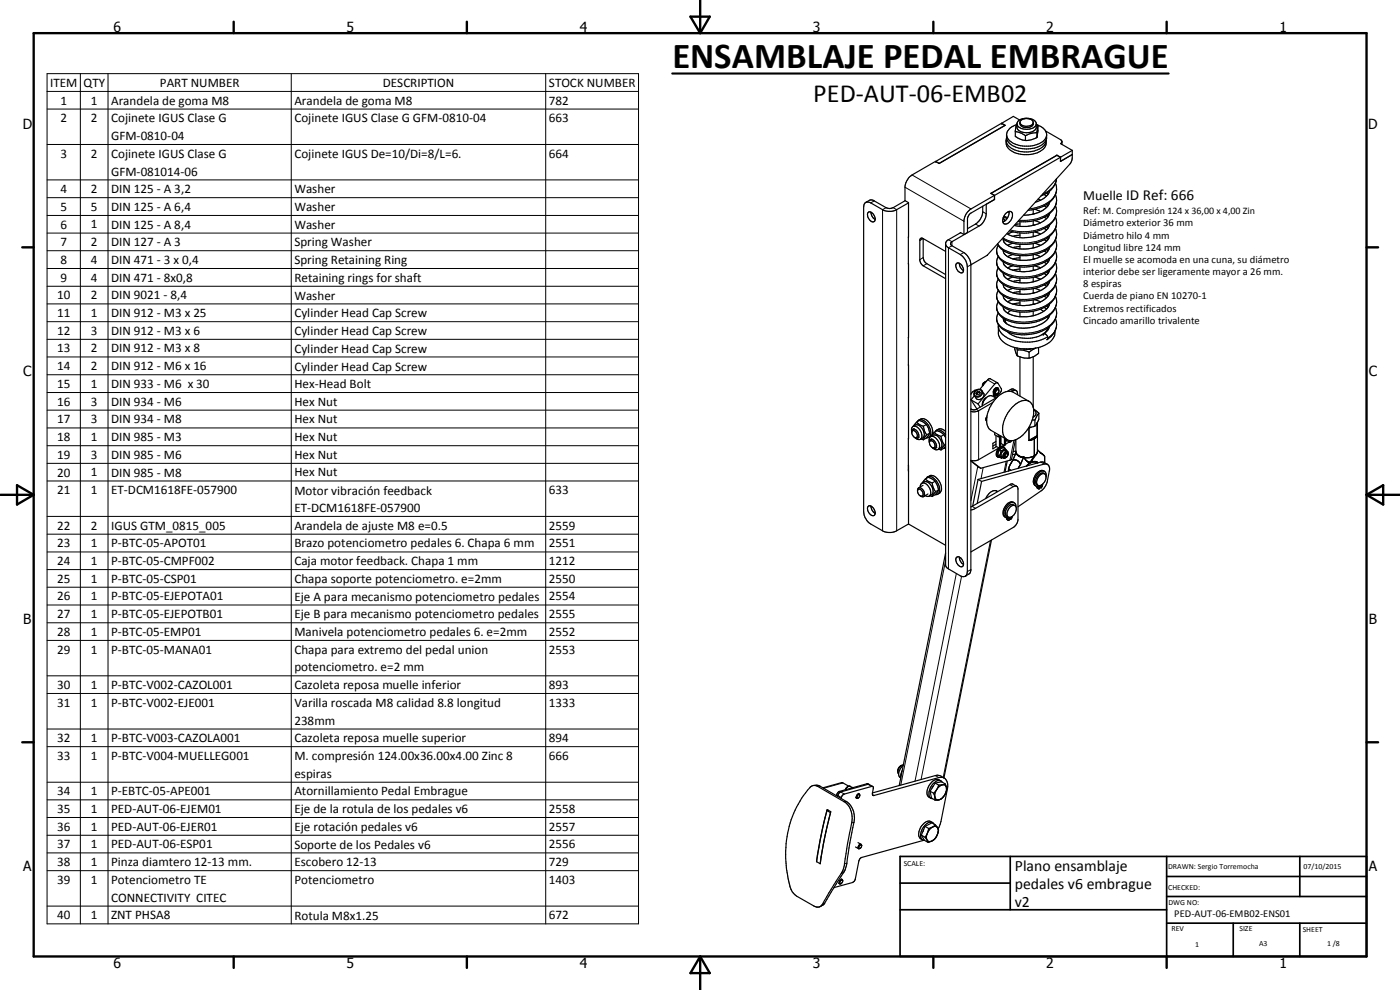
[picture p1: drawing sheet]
<svg xmlns="http://www.w3.org/2000/svg" width="420mm" height="297mm" viewBox="0 0 420 297" stroke-linecap="round" stroke-linejoin="round" font-family="sans-serif">
<g fill="none" stroke="#000" stroke-width=".35">
<path d="M300.6 37l1 .6-19.8 11.4-1-.6M300.6 37l-26.9 15.5a4.7 4.7 0 0 0-2.1 3.3v4.4l1.1 .6-.1 10.3M300.6 37l1.1 .6-19.9 11.5-1.1-.7M304.7 39.5l1.9 .5 1.2 .7M305 37.5a3.3 3.3 0 0 0-2.8 3.5 6.2 6.2 0 0 0 6.5 2.9 5.7 5.7 0 0 0 5.3-2.9l.1-.4M305.2 37.1a2.02 2.02 0 0 0 2.1 1.6 3.3 3.3 0 0 0 3.7-1.3M305.2 37.2l-.2 .2-.3 1.8v1.7l1.5 .9 1.6 .4M305.6 36.2a3.8 3.8 0 0 1 5.4 .7 1.96 1.96 0 0 1-1.3 2.7 3.4 3.4 0 0 1-4.5-1.2v-1.5zM306 36l-1.9-1.1-3.5 2.1M306.1 36.8a2.38 2.38 0 0 0 4 .1M306.2 36.4a2.57 2.57 0 0 1 3.8 .1 1.37 1.37 0 0 1-1.4 1.8h-1a1.41 1.41 0 0 1-1.4-1.9zM311 37.1v.3"/>
<path d="M311 37.3l.2 .2M311.2 39.8l-2.1 .3-1.3 .6M311.2 37.4l1.8 1 .8 .9M311.2 37.5l.3 .1M311.5 37.6l-.3 2v1.7l-1.8 .7-1.6 .2M311.5 37.6l-.3 3.5M313.8 39.3l4.5 2.6 .4 .6M313.8 39.3a2.99 2.99 0 0 1 .2 2.6 5.1 5.1 0 0 1-4.7 2.7 6.6 6.6 0 0 1-7.1-2.7l-.1-1.5M297.4 58l1 .6M297.4 58h.1M297.4 58l1.1 .6M298.4 59.8l.1 .1"/>
<path d="M298.4 58.6v1.3M298.4 59.9l-7.4 4.4-.6 1.2v4.3l-1.1 .6M298.5 59.9l-2.5 1.4v2.8a4.6 4.6 0 0 1-2.2 3.7l-8.1 4.7a.66 .66 0 0 0-.4 .6 .66 .66 0 0 0 .4 .6l3.6 2.1a4.8 4.8 0 0 1 2.1 3.3v92.1l-.3 .8-1.4 .9M302.1 41.4a3.4 3.4 0 0 0 2.5 4.4 8.6 8.6 0 0 0 8.9-1.5l.4-1 .1-1.2M307.8 40.7v1.5M311.6 59.7l.7 .4M313.3 58.4l-.9 .4M313.3 58.4l.8 .4M314 42a4.4 4.4 0 0 1-4.2 3.4 8.2 8.2 0 0 1-7.2-1.7l-.6-1.3M314.1 58l.4 .4M315 57.3a5.8 5.8 0 0 1-4.3 3.4M316.8 55a5.3 5.3 0 0 1-3.2 6.6l-2.7 1.1-2.4 .4"/>
<path d="M316.8 58.4a5.3 5.3 0 0 1-2.5 6.2 13.8 13.8 0 0 1-8.8 1.9M317.1 53.6a6.2 6.2 0 0 1-3.8 4.8M317.2 46.6l-19.8 11.4M317.2 46.6l1.1 .6v1.2M317.2 46.6h.1M318.3 48.4h.1M318.7 42.5l-.4 .6 3.5 2M318.7 42.5v.8M321.8 45.1l-.1 2.8-.7 1.4-24.7 27.3-4.9 2.9M321.8 46.4l-3.5 2M321.8 45.1l-30.4 17.6a4.8 4.8 0 0 0-2.1 3.3v4.4M260 60.6l1.1 .1 3.8 2.2a4.7 4.7 0 0 0 3.9 .2l3.9-2.2"/>
<path d="M261.4 63.7v.4a2.35 2.35 0 0 0 1.3 1.7M261.4 63.7a.7 .7 0 0 0-.8 0 .7 .7 0 0 0-.3 .7 1.93 1.93 0 0 0 2 2.1l.4-.7M261.4 63.7a2.57 2.57 0 0 1 1.3 2.1M271.7 60.2l-3.7 2.1-1 .3-1.1-.3-3.8-2.2-.8-.1-1.7 .9-.4 1.2v91.4a4.9 4.9 0 0 0 2.1 3.7l3.6 2.1a4.7 4.7 0 0 0 3.9 .1l3.9-2.2M272.6 71.1l.1 8.1M272.6 79.1v22.2M272.7 71.1h-.1M277.1 71.6l-.8-.1-.3 .5v6.1l.3 .9 .8 .8 6.7 3.8M277.1 71.6v5.7l.3 1.1 .5 .6 5.9 3.4M277.1 71.6l6.7 3.8M283.8 73.4l.6 .8 4 2.4a4.4 4.4 0 0 1 1.9 3.5v91.4l-.2 .9-.4 .5M287 79.1a1.36 1.36 0 0 1 2 1.2 .88 .88 0 0 1 .2 1.1 .88 .88 0 0 1-1 .4 2.23 2.23 0 0 1-1.2-2.7z"/>
<path d="M287.9 79l.3 1.3 1 .9M288.2 69.8l1.1 .6M288.3 69.8l-3.9 2.3-.6 .8v96.8l.6 .8 3.8 2.3 .8 .2 .7-.1M294.9 61.9a5.2 5.2 0 0 1-2.1 5.3l-2.4 1.4M299.4 73.2a7.1 7.1 0 0 0 6.2 3.4 12.6 12.6 0 0 0 8.5-1.8l.9-.6M299.6 73.6a4.1 4.1 0 0 0 2.8 5.6 14 14 0 0 0 11.7-.9M299.6 77a3.8 3.8 0 0 0 2.4 5.4 12.6 12.6 0 0 0 8.5 .7M300.9 71.6l.2 .2M301.1 75.2l.1 .6 .7 .9 2 1M301.1 71.8l1.7 .8 2 .6 3.4 .1 1.9-.2M301.1 71.8l.2 .8 .6 .7 2 1M301.1 78.5a3.2 3.2 0 0 0 2.6 2.4l.2 .2"/>
<path d="M301.1 65.3l.6 .9M301.2 65.1l1 .5M301.4 65.2l-.3 .1M301.4 71.9l-.3 .2M301.4 75.3l-.3 .2M301.4 78.7l-.3 .2M301.7 66.2l-.7 .4M301.8 64.1a1.12 1.12 0 0 1 1-.7 1.12 1.12 0 0 1 1.1 .7 2.82 2.82 0 0 1-2.3 3.1 1.37 1.37 0 0 1-.3-2.3zM302.5 63.5l.3 .2M302.8 63.5v.2M302.8 63.7v.3a3.5 3.5 0 0 1-1.1 2.2M303.9 79.8l-1.5 .6"/>
<path d="M303.9 76.4l-1.5 .6M303.9 72.9l-1.5 .7M303.9 77.7l2.2 .4M303.9 69.6l-1.5 .6M303.9 74.3l2.2 .4M306.1 66.5v1.4M306.1 69.9v1.4M306.1 73.3v1.4M306.1 76.7v1.4M306.1 67.2l-1.4 .2M306.1 70.5l-2.2 .4M306.1 74l-2.2 .3"/>
<path d="M306.1 77.3l-2.2 .4M310.1 62.9v1.3M310.1 66.3v1.3M310.1 69.6v1.4M310.1 73.1v1.3M310.1 76.5v1.3M310.1 79.8v1.4M310.1 64.1h.4M310.1 67.4l.4 .1M310.1 70.8l.4 .1M310.1 74.2l.4 .1M310.1 77.6l.4 .1"/>
<path d="M310.5 79.8l1.8 .6M310.5 76.3l1.8 .7M310.5 69.6l1.8 .6M310.5 66.2l1.8 .6M310.5 72.9l1.8 .7M310.5 62.8l1.8 .7M313.3 61.8l.8 .4M313.3 65.2l.8 .4M313.3 68.5l.8 .5M313.3 71.9l.8 .4M313.3 75.3l.8 .4M313.3 78.7l.8 .4"/>
<path d="M314.1 78.3l.4 .4M314.1 74.9l.4 .4M314.1 71.5l.4 .4M314.1 68.1l.4 .4M314.1 64.7l.4 .5M314.1 61.3l.4 .5M314.5 75.3l-1.1 1.1-2.2 1.1-2.3 .5-2.8 .1M315 70.8a5 5 0 0 1-2.9 2.9l-2.5 .8-3.5 .2M315 77.6a5.8 5.8 0 0 1-4.1 3.3l-2.4 .5h-2.4M315 74.2l-.5 1.1M315 67.4a4.6 4.6 0 0 1-2 2.5 12.1 12.1 0 0 1-10.2 .6l-.6-.4M315 64.1a6.2 6.2 0 0 1-4.7 3.5l-2.1 .3-3.8-.3"/>
<path d="M315 60.7a7.3 7.3 0 0 1-6.4 3.8l-1.4 .1M316.8 71.9a4.9 4.9 0 0 1-1.7 5.6l-1 .8M316.8 78.7a5.3 5.3 0 0 1-2.7 6.4M316.8 65.2l.3 1.6-.3 1.7M316.8 61.8a5.7 5.7 0 0 1-3.7 6.8 13.5 13.5 0 0 1-10.2 .7M316.8 68.5a8.7 8.7 0 0 1-6.7 4.6M316.8 68.5a4.9 4.9 0 0 1-1.8 5.7M316.8 75.3a5.3 5.3 0 0 1-2.7 6.4l-1.7 .8-1.9 .6M299.6 80.4a3.9 3.9 0 0 0 2.4 5.5l1.6 .5a13.9 13.9 0 0 0 10.5-1.3M299.6 87.2a3.9 3.9 0 0 0 2.4 5.4l3 .9 3 .1 3-.4 3.1-1.3M299.6 90.6a3.9 3.9 0 0 0 2.4 5.4l3 .9 3.5 .1a11.8 11.8 0 0 0 7-2.9l1.3-1.9M299.6 83.8a3.9 3.9 0 0 0 2.4 5.4 13.5 13.5 0 0 0 12.1-.8"/>
<path d="M299.6 97.4a5.1 5.1 0 0 0 .7 4.4 11.5 11.5 0 0 0 11.2 2.5 6.1 6.1 0 0 0 5.1-4.1v-.8M299.6 98.2a6.5 6.5 0 0 0 5.3 4.1 13.3 13.3 0 0 0 9.2-1.1M301.1 82l.3 .9 1.1 .9M301.1 85.3l.3 1 1.1 .9M301.1 88.7l.3 1 1.1 .9M301.1 92.1v.4a5.6 5.6 0 0 0 5 2.5M301.4 82.1l-.3 .2M301.4 85.5l-.3 .1M301.4 88.9l-.3 .1M301.4 92.2l-.3 .2M301.6 96.7v-.9l.4 1.3M302.5 90.6l1.4 .6"/>
<path d="M302.5 87.2l1.4 .6M302.5 83.8l1.4 .7M303.4 93.1l-1 .8M303.9 89.9l-1.5 .7M303.9 86.5l-1.5 .7M303.9 91.2l2.2 .4M303.9 83.1l-1.5 .7M303.9 87.8l2.2 .5M303.9 84.5l2.2 .3M303.9 81.1l2.2 .3M306.1 80.1v1.3M306.1 83.5v1.3"/>
<path d="M306.1 86.9v1.4M306.1 90.3v1.3M306.1 93.6v1.4M306.1 80.7l-2.2 .4M306.1 84.1l-2.2 .4M306.1 87.5l-2.2 .3M306.1 90.9l-2.2 .3M308.6 97h-.3M310.1 83.2v1.4M310.1 86.6v1.3M310.1 90v1.4M310.1 93.4v1.3"/>
<path d="M310.1 81l.4 .1M310.1 91.1l.4 .1M310.1 84.4l.4 .1M310.1 87.8h.4M310.5 89.9l1.8 .7M310.5 86.5l1.8 .7M310.5 83.1l1.8 .7M312.2 92.8l1 .6M313.3 82.1l.8 .4M313.3 85.5l.8 .4M313.3 88.9l.8 .4M313.3 92.2l.8 .5"/>
<path d="M314.1 91.8l.4 .4M314.1 88.4l.4 .5M314.1 85l.4 .5M314.1 81.7l.4 .4M314.5 95l.1 .5M314.5 92.2a9.1 9.1 0 0 1-6.3 2.8h-2.1M314.5 98.3a5.7 5.7 0 0 1-5.3 3.2 8.9 8.9 0 0 1-6.8-1.9M315 91.2l-.5 1M315 84.4a6 6 0 0 1-4.1 3.4l-2.7 .5h-2.1M315 87.8a6.9 6.9 0 0 1-5.8 3.7l-3.1 .1M315 94.5a7.3 7.3 0 0 1-6.5 3.9 8.6 8.6 0 0 1-7.2-2l-.2-.9M315 98l-.6 1.1-1.1 1.1"/>
<path d="M315 81a6.1 6.1 0 0 1-4.1 3.3l-2.7 .6-2.1-.1M316.8 85.5a5.3 5.3 0 0 1-2.7 6.4M316.8 82.1a4.2 4.2 0 0 1 0 3.3M316.8 88.9a4.1 4.1 0 0 1 0 3.3M316.8 92.2a5.2 5.2 0 0 1-2.7 6.4 12.7 12.7 0 0 1-13.5 0 3.5 3.5 0 0 1-1-4.6M316.8 85.4a6.2 6.2 0 0 1-2.7 3M316.8 95.6a5.2 5.2 0 0 1-2.5 6.3M272.6 101.3l.1 8.3M272.6 109.5v22.2M272.7 101.2l-.1 .1M291.4 119.8l.1 .1M291.4 120l1.9 2.7"/>
<path d="M291.4 120l2.1 1.2M292.4 117.6a1.41 1.41 0 0 1 2.3-.3l.5 .7a1.38 1.38 0 0 1-.6 1.6 1.38 1.38 0 0 1-1.7-.2l-.5-.7M292.4 117.6v1.1M292.4 118.7l-1 1.3M292.5 117.6l-.4-.3-.7 1M292.5 117.1l.2 .2M292.5 117.1v.5M292.9 117.9l.2 .5M292.9 117.1h-.4M293.3 117.4h.7l.2 .5-.5 .5h-.6l-.2-.5M293.3 117.4l-.4 .5M293.3 117.4l.2 .3"/>
<path d="M293.5 117.7h.6M293.5 117.7l-.4 .6M295 115.5l-.1 .2M295 115.4v.3M295.4 114.7l-.3 .2-.2 .9M295.5 114.7l-.5 .8M295.6 114.7h-.2M295.6 114.7l-.6 .7M295.7 114.6l-.1 .1M296.1 114.3l-.6 .4M296.1 119.3h-.2a2.36 2.36 0 0 0-1.1 2.2M298.5 117.4v.5l.4 .3"/>
<path d="M298.5 117.4v.2M298.6 118.6h.2M298.8 118.2l-.2 .4M298.9 116.9l-.4 .5M298.9 116.9l.2-.1 .5 .1M298.9 116.9l-.2 .2M299 118.4l.2 .2M299 116.8l-.1 .1M299 118.4h.2M299.1 118.2l-.1 .2M299.2 118.4v.2M299.2 119.2l-6.2 3.6-.8 .2-.8-.3"/>
<path d="M299.3 118.2l-.1 .2M299.4 114.9l1.2 1.8-.2 .8-1.5 1.9-1.1-.6a2.55 2.55 0 0 0-2.9 2.3l-.1 .7M299.4 114.9l-2.4-1.3-.6 .4-2.4 2.8M299.4 114.9l-.7 .2-5.2 6.1M299.5 116.4a1.47 1.47 0 0 0-1.2 1 1.47 1.47 0 0 0 .3 1.5l.2-.3M299.5 116.4a1.16 1.16 0 0 0-1.4 1.6l.1 .6 .2 .2M299.5 116.4l.2 .6M299.6 116.9a.88 .88 0 0 0-.6 1.4l.7-.5v-.8M299.6 117.8l-.4 .8M299.6 116.9l.1 .1M303.6 117.5a1 1 0 0 1 1.3-.3 1 1 0 0 1 .5 1.2M304.5 104.3l.8 2.5"/>
<path d="M305 117.2l-1.3-.5-1.4 .7M305.1 104.4l.2 .6M305.3 106.8a6.7 6.7 0 0 0 3.6 .6M305.3 105l1.8 .1 1.8 .6M305.3 105v1.8M306.1 107.1v11.8M306.9 104.6l2.2 .2M308.9 105.7v1.7M309.1 104.7v.1M309.5 104.6l-.4 .2M310.1 107.1v15.2M310.9 104.4l-2 1.3"/>
<path d="M311.7 104.3v1.7l-1.4 1-1.4 .4M313 100.6l.1-.3a1.06 1.06 0 0 1 1.1 .4 1.06 1.06 0 0 1 .1 1.2M314.3 101.9h-.2M272.6 139.6l.1 17.6M272.7 131.6v9.9M273.6 129.5a.82 .82 0 0 1 1-.3 .82 .82 0 0 1 .5 .8 .68 .68 0 0 1 .2 .9 .68 .68 0 0 1-.8 .3M273.9 128.8a1.75 1.75 0 0 1 1.6 2.6M273.9 128.8a1.73 1.73 0 0 0 1.6 2.6M274 127.9l-.5 .8 .1 1M274 127.9a2.66 2.66 0 0 1 2.4 3.8M274 127.9a1.86 1.86 0 0 1 3 1.1 1.75 1.75 0 0 1-.8 2.8M274.4 128.6l-.5 .2"/>
<path d="M274.6 131.3l.7 .5 .5 .1 .6-.2M275.1 126.7l-.9 1.1M275.1 126.7l.8 .7 1.2 .5M275.1 126.7l.8-.5 1.2 .5 .9 .7M275.3 126.5a1.48 1.48 0 0 1 2.4 0 3.8 3.8 0 0 1 1.3 4.6l-.2 .1M275.7 126a2.12 2.12 0 0 1 3.3 1 3.1 3.1 0 0 1-.1 4.5v1.2M275.9 131.2l-.4 .2M276.4 131.7l.7 .3M277.1 127.9l.3 1.4 .7 1.2M278 127.4l.7 1.2 .3 1.4M278 127.4l-.9 .5M278.1 130.5l-1 1.5"/>
<path d="M278.8 131.2l-.8 .2M278.9 132.8a.7 .7 0 0 1 .7-.6 .7 .7 0 0 1 .7 .6 .89 .89 0 0 1-.1 1.6l-.4-.1M278.9 132.8l.2 .7 .7 .8M279 130l-1 1.4-.9 .6M279 130l-.9 .5M279.2 131.9a1.75 1.75 0 0 1 1.5 2.6M279.2 131.9l-.3 .9M279.3 130.9l-.6 .3M279.5 130.9a2.79 2.79 0 0 1 2.2 3.8M279.5 130.9l-.2 .1a1.86 1.86 0 0 1 3 1 1.75 1.75 0 0 1-.8 2.9M279.7 131.6l-.5 .3M279.8 134.3l.9 .2"/>
<path d="M279.9 134.4l1 .6 .8-.3M280.4 129.8l.6 .5 1.4 .6M280.4 129.8l-.9 1.1M280.4 129.8l.9-.6 .9 .4 1.1 .8M280.6 129.6a1.42 1.42 0 0 1 2.4 0l.8 .8M281 129.1a1.84 1.84 0 0 1 2.8 .4M281.2 134.2l-.5 .3M281.7 134.7l.7 .3M282.4 130.9l1 2.7M283.3 130.4l.5 .8M283.3 130.4l-.9 .5M283.4 133.6l-1 1.4"/>
<path d="M283.8 134.4l-.5 .1M283.8 133.9l-.5 .6-.9 .5M283.8 133.3l-.4 .3M291.4 138.3l2.9 2.2M291.4 138.2l2.9 2.3M293.5 121.2l.7 1M295.9 125.4v.6l.2 .3M296.1 125.5l-.2 .3M296.1 125.3l-.2 .1M296.2 125l-.3 .4M297.9 120.8l-4.5 2.6-.8 .2-1.2-.2M298.5 129.8v.6l1.1 .7"/>
<path d="M298.9 130.7v3.2l1.1 .6M298.9 132.5l-.9 .5v1.7l1.1-.7M298.9 133.3l-.9 .6M299.3 137a1.88 1.88 0 0 1 .5-2.6l-6.4 3.6-1.1 .3-.9-.2M299.4 137l.7 .2M299.4 136.5l1.2 1M299.4 136.5l.5 .3M299.6 130.4v.7M299.6 131.1l.4-.2v3.6M299.9 136.8l.7 .7M299.9 135l-.5 1.5M299.9 135l.5 .3"/>
<path d="M300 134.5a2.09 2.09 0 0 0-.6 2.5M300.3 130.8v3.5l-.3 .2M300.4 130.9v2.2l1 .5M300.4 135.3l-.5 1.5M300.6 133.9l.3 .1M300.9 134l-.6 .2M300.9 134l.5 .2 .2 .4M300.9 134l.4 .1M300.9 137.3l-.3 .2M301.3 133.6l-1 .5M301.4 131.4v2.2M301.5 135.7a.65 .65 0 0 1 1-.1 .65 .65 0 0 1 0 1 1.04 1.04 0 0 1-1.4 .7l-.1-.7z"/>
<path d="M301.5 134.6l-.5-.3-1.1 .7M301.5 134.6l-1.1 .7M301.5 134.6l.7 .7M301.8 131.7v1.8l-.4 .1M302 131.8v.3l1.1 .6M302 137.1l-.1 .1M302.1 137.1l-.6 .1M302.2 132.2l-.4 .3M302.3 138.3l-.7 3.3M302.3 135.9a.8 .8 0 0 1-.2 1.2M302.3 135.9a.87 .87 0 0 0-.8 1.3M302.3 135.9a.74 .74 0 0 0-.9 .3 .74 .74 0 0 0 .2 1"/>
<path d="M302.3 135.5l-.5-.4a1.37 1.37 0 0 0-1.4 1.8l.8 .6M302.5 136.3l-.1-.1a.59 .59 0 0 0-.7 .2 .59 .59 0 0 0 .1 .8M302.9 132.6l-1.1 .7M303.1 132.2v.5M303.4 132.2v.3l-.3 .2M303.6 132.2l-.2 .1M303.6 122.4a4.9 4.9 0 0 1 5-2.1 3.8 3.8 0 0 1 1.4 4.8 9.4 9.4 0 0 1-6 7.1 2.95 2.95 0 0 1-3.1-3.8 10.7 10.7 0 0 1 2.7-6zM304 138a1.85 1.85 0 0 1 2.3 1.4M304 138l-1.3 2.6M304.7 136.2l-.8 .2M304.7 132l-1.2 5.9-9.2 2.6M304.9 132v3.8"/>
<path d="M304.9 135.3l-.8 .2M305.1 136.2a2.16 2.16 0 0 0 1.8 1M305.1 136.2l.2 .3M305.1 136.2l-.1-.5-1 2.3M305.1 136.2l.2 .2M305.5 136.6l1.4 .6M306.3 139.4l-.7 1.1M307.2 137l-.9 2.4M307.2 137l-.3 .2M307.2 137.3l.4 .4a1.51 1.51 0 0 0 1.5 1l.2-.1M307.2 137v.3M308.6 139.2l-.6 .6z"/>
<path d="M308.8 128.5v3.7M308.8 128.5h-.2M308.9 120.4l-4.8-2.7a4.7 4.7 0 0 0-5.4 2.1 8.4 8.4 0 0 0-2.2 8.3l1 1.1 4.7 2.7M309.3 128.2l-.5 .3M309.5 132l-.7 .2M309.6 132l-.8 .2M309.8 126h.8M309.9 138.6l-1.3 .6M310.2 122.9a1.22 1.22 0 0 1 .7 1.2 1.22 1.22 0 0 1-.9 1.1M310.2 122.7l1.6 1.3M310.2 131.7l-.6 .3M310.4 136.8l-1.1 1.8"/>
<path d="M310.4 136.8l-1.5 .5h-1.7M310.6 126v1.8M310.8 131.4l-1.3 .6M311.1 138.6a2.31 2.31 0 0 0-2.4 .6M311.1 138.6l.4 .3zM311.1 136.2l-.7 .6M311.1 136.2l-1.8 2.4M311.3 127l.1-.3v8.8l-.3 .7M311.3 127v3.7M311.3 130.7l-.5 .6M311.3 130.7l-.9 1v5.1M311.3 127l-.2 .2"/>
<path d="M311.3 130.7l-2.5 1.5M311.3 138.9a2.23 2.23 0 0 0-3.2 .9M311.4 134.9l2.1 2.1v1.9M311.8 135.4l1.4 1.1M311.8 124l-1.2 2M311.8 124l-.2 2.2a2.6 2.6 0 0 1-2.8 2.1M314.4 139.4l-1.3-.8h-.8l-18.8 5.2M314.4 139.3l-1-.1-18.8 5.2M314.4 139.3l.4 .6 .2 1.1-.7 3.4a4.7 4.7 0 0 1-1.8 2.9l-7 4.8M260.6 151.8a1.85 1.85 0 0 1 1.7 2.9 1.95 1.95 0 0 1-1.7-2.9zM261.4 151.8v.3a2.58 2.58 0 0 0 1.3 2M272.7 157.2l11.1 6.4"/>
<path d="M275.4 147.1a.63 .63 0 0 1 .6-.4 .63 .63 0 0 1 .6 .5 1.08 1.08 0 0 1 .1 1.7l-.5-.1M275.7 146.4a1.68 1.68 0 0 0-.1 1.8 1.68 1.68 0 0 0 1.6 .8M275.7 146.4a1.75 1.75 0 0 1 1.5 2.6M276.6 145a2.01 2.01 0 0 1 3.2 1.3 1.68 1.68 0 0 1-.9 2.5M276.8 144.9l-.5 .4-.1 .8M276.8 144.9a2.74 2.74 0 0 1 2.2 3.9l-.6 .2-.7-.3M277 145.6l-1.3 .8M277.7 143.7l-.9 1.2M277.7 143.7l.6 .6 1.5 .6M277.7 143.7l.9-.5 1.2 .5 .8 .7M277.9 143.6a1.44 1.44 0 0 1 2.5 0 4 4 0 0 1 1.5 4.1l-.5 .6-.7 .1M278.4 143.1a2.15 2.15 0 0 1 3.2 .9 3 3 0 0 1 .4 4l-.6 .3"/>
<path d="M278.5 148.2l-1.3 .8M279 148.7l.8 .3M279.8 144.9l.2 1.1 .8 1.5M280.6 144.4l.8 1.5 .2 1.1M280.6 144.4l-.8 .5M280.8 147.5l-1 1.5M281.6 147l-.8 1.3-1 .7M281.6 147l-.8 .5M291.4 153l1.4-.5 11.3-6.5a.82 .82 0 0 1 .9-.2 .82 .82 0 0 1 .5 .8v9.5l-.7 1.5-.7 .6-12.7 7.4M293.5 143.8l1.1 .6M293.5 143.8l-1.6 8M294.6 144.4l-1.3 6.6"/>
<path d="M298.8 147.2l.6 .3a1.83 1.83 0 0 0-2.7 .7l-.9 1.4M302.1 155.4l.1 .5 .3 .2M302.7 140.6l.6 .5M302.7 140.6v.7M302.7 155.6l.2 .1M302.8 155.2l-.1 .4M302.9 155.7v.4h-.4M303 155.3v.4l.3 .2M303 155.3l.3 .1M303.1 155.2l-.1 .1M303.3 155.4v.5M303.5 155.1l-.2 .3"/>
<path d="M303.8 154.9a2.56 2.56 0 0 0 .9-3.1 1.87 1.87 0 0 0-2.9 1.4 1.49 1.49 0 0 0 .8 2M303.8 154.9l-.5 1M304.4 150.9l.4 .5 .1 .6M304.4 150.9a2.21 2.21 0 0 0-2.7 1.6l-.4 1.1v1l.4 .6 .7 .2 .1 .7M304.4 150.9a1.87 1.87 0 0 0-2.7 1.1 2.11 2.11 0 0 0 .1 3.2M304.5 151.7a2.41 2.41 0 0 0-2 3.4l.6 .1 .7-.3M305.1 145.9l-1.2-.7-.6 .1-11.9 6.8M311.2 145.9v.4l.4 .4M311.2 145.9h.3v.7l.2 .1h.3v-.4M311.8 146.2l.2 .1M311.8 146.1l.2 .2M312 145.7l-.2 .5"/>
<path d="M312.1 145.8v.5l.3 .1M312.1 145.8l.3 .2M312.2 145.7l-.1 .1M312.3 145.7h-.1M312.4 146v.4M312.6 145.6l-.2 .4M312.6 145.5v.1M312.9 145.2l-.5 1.2M312.9 145.2l-1 .5M313.5 141.4a2.31 2.31 0 0 0-3.1 1.9 1.82 1.82 0 0 0 .5 2.5M313.5 142.2a1.58 1.58 0 0 0-2.3 1 1.54 1.54 0 0 0 .3 2.4M313.5 142.2a2.09 2.09 0 0 1-.6 3"/>
<path d="M313.5 142.2a2.43 2.43 0 0 0-2.3 3l.4 .5h.3M313.9 143.1a1.29 1.29 0 0 0-.6-1.7 1.29 1.29 0 0 0-1.7 .6 3.1 3.1 0 0 0-.8 3.8l.4 .1M283.8 165.9l-13.9 69.8M287 167.3a.97 .97 0 0 1 1.6 .4 1.72 1.72 0 0 1 .2 2.3 2.01 2.01 0 0 1-1.8-2.7zM287.9 167.2l.3 1.2 1 .9M288.3 167.4l-.4 .2M297.5 162.1l-14.2 71.3M244.2 235.7l1.2 .2 7.9 4.6a5.8 5.8 0 0 1 2.3 6.4l-2.6 14.1-6.3 10.6-.5 .4M244.2 235.7l-1 .4a30.5 30.5 0 0 0-7.2 24.1l1.3 6.3a4.3 4.3 0 0 0 1.7 2.4l5.5 3.1 .6 .2 1.1-.2M244.3 235.7l.9-.1 .8 .2 7.9 4.7a6 6 0 0 1 2.4 6.3l-1.3 6.1a37.1 37.1 0 0 1-1.4 8l-6.3 10.3-1.1 .8M252.5 239.6a1.42 1.42 0 0 1 .9-1.3l8.3-2.4 .4 .4-.3 2.1 .4 .3 19.6-5.4a2.28 2.28 0 0 1 2.6 3.1l-2 10.1-.9 2.2M254.7 235.9l-2.2-1.1-5.6 1.6"/>
<path d="M255.7 236.3l-.3 .2M255.7 236.3h.2M255.8 236.3l-1-.4-.6 .2-.6 .9M256.1 236.3h-.4M256.8 239.3l.3 .2M257.5 238l.3 .2M257.8 238.2l.2 .6-.4 .6M257.8 238.2a.89 .89 0 0 0-.7 1.3l.5-.1M258 238.5l-.1-.1a.64 .64 0 0 0-.6 .3 .64 .64 0 0 0 0 .7h.3M260.7 235.3l-.4-.2-8.5 2.4-.8 1.3M261.9 236l-1.4-.7-8.3 2.4-.5 .4-.3 .9v-.3M269.9 230.1l-.5 1 .3 1.1"/>
<path d="M270.5 229.7l-.6 .5-.5 1M270.5 229.7l-.4 .3M270.8 231.2l-.4 1.1-.1 1.3M271 229.7a2.63 2.63 0 0 0-.8 3.6h.1M271.1 229.5l-.6 .2M279.1 237.4l1.1 .6M279.1 237.4l.5 2 1 .7M279.4 239.5l.5 .1M280.1 235.9l-.4 .6M280.2 238l.4 1.1M280.6 239.1v.3M280.6 239.4v.7"/>
<path d="M280.6 239.4l.3 .4 .6 .2M280.7 234.9l1 .7M280.7 234.9l-1.6 2.5M280.7 234.9l1.9-.3 1.1 .6M281 237.2l-.4 1v.9M281 237.2l-.8 .8M281.7 235.6l-.7 1.6M281.8 240l-1.2 .1M282 239.9l-.2 .1M282.4 239.8l-.3 .1M282.4 234.3a2.5 2.5 0 0 0-3 1.8 2.39 2.39 0 0 0 0 3.4M282.4 234.3l.3 .4"/>
<path d="M282.4 234.3a2.04 2.04 0 0 0-3.2 .9 2.97 2.97 0 0 0-.4 4l.6 .3M282.9 235.5h.4l.6 .3M282.9 235.5a3.2 3.2 0 0 0-1.9 1.7M282.9 235.5l-1.2 .1M283.4 233.5l-1.3-.8-1-.1-19.3 5.3M283.5 238.5l-1 1.1-.7 .4M283.5 238.5l-1 1.2M283.7 235.2l-.8 .3M283.7 235.2l.2 .6M283.9 235.8a2.54 2.54 0 0 1-.4 2.7M283.9 235.8l.1 .3M284 236.6l.1 .2"/>
<path d="M284 236.9l-.5 1.6M245.1 258.5l1.1 .7M245.1 258.5h.1M246.4 250.8l-1.3 7.7M246.7 255.3l-.5 3.9M247.1 253.4l2.2-9.9-1.1-.6-1.4 5.9-1.7 9.7M248.2 243.2l-1.6 6.7M248.2 243.2l1 .6M248.6 243.1l-.4 .1M249.2 243.8h.1M249.2 243.8a120.3 120.3 0 0 0-3 15.3M256.7 254.1l1 .5"/>
<path d="M257.5 252.8l.9 .5M257.9 254.6a.59 .59 0 0 1 0-.7 .59 .59 0 0 1 .6-.3l-.2 .8-.7 .2M258.1 254.6h-.2M258.4 253.3l.2 .5M258.4 253.3a.89 .89 0 0 0-.8 1.3M276.5 250.6l.9 1.5M276.5 250.6l1.1 .6M277.2 248.9l-.2 .6M277.2 252.1l-18.7 5.2-.7 1-1.1 5.6-.4 .6-.4 .3-5.6 1.5M277.4 252.1l1.1 .7M277.6 251.2l.5 .7M277.6 247.9l-1.1 2.7"/>
<path d="M277.6 247.9l1.1 .7M278.1 251.9l.4 .5h1M278.1 251.8l.4 1M278.3 250l-.7 1.2M278.3 250l-.3 1 .1 .8M278.4 249.7l-.1 .3M278.7 248.6l-.3 1.1M279.5 252.4l-1 .4M279.6 248.3l-.9 .3M279.6 248.3l-1.1 1.4M279.9 248.2l.7-.3 .7 .3M279.9 246.8a2.32 2.32 0 0 0-3.5 1.2 3 3 0 0 0-.1 3.7l.6 .3"/>
<path d="M280.3 247.3a1.64 1.64 0 0 0-2.8 .4 3.3 3.3 0 0 0-.7 4.2l.7 .2M280.4 251.9l-.9 .5M280.6 251.7l-.9 .6M280.7 247.5l-1.1 .8M280.7 247.5l.6 .7M280.7 247.5l-1-.6-2.1 1M281 251.1l-.3 .3M281.1 250.8l-.1 .3M281.1 250.8l-.6 .9M281.3 248.2l.1 .2M281.3 250.4l-.2 .4M281.4 248.4l.1 .3"/>
<path d="M281.4 248.4l.2 .7-.3 1.3M281.5 248.7l.2 .3-.4 1.4M251.7 265l.3 .2M252 264.2l.7-.3a.78 .78 0 0 1 .1 .9 .78 .78 0 0 1-.9 .3zM252.4 263.7l.4 .2M252.9 264.2l-.2-.1a.66 .66 0 0 0-.6 .3 .66 .66 0 0 0 .1 .7h.3"/>
</g>
<g fill="none" stroke="#000" stroke-width=".3">
<path d="M14.1 22.1h177.5v255.1h-177.5zM14.1 27.4h177.5M14.1 32.7h177.5M24.1 22.1v255.1M32.4 22.1v255.1M87.4 22.1v255.1M163.8 22.1v255.1M14.1 43.3h177.5M14.1 54h177.5M14.1 59.3h177.5M271.6 56.2l17.7 10.2M273.7 52.5l17.7 10.2"/>
<path d="M317.1 53.6a5.4 5.4 0 0 1-2.9 4l-1.2 .6M317.1 56.7a6.4 6.4 0 0 1-5 5.2l-3.2 .8M14.1 64.6h177.5M14.1 69.9h177.5M14.1 75.2h177.5M262.4 60.3l-1.1 .6M265.9 62.3l-1 .6v96.4M268 62.3l1.1 .6v96.4M277.1 77.3l-1.1 .6M277.1 71.6l-1.1 .6M278.2 79.1l-1.1 .7M284.6 71.9l1.1 .6v1.2l-1.1 .6v96.4"/>
<path d="M289.3 75.8l-1.1 .6M291.4 79.5l-1.1 .6M292.8 67.2l1 .6M294.9 63.5l1.1 .6M301.3 64.8l1.1 .5M317.1 70.2l-.1 .8a5.3 5.3 0 0 1-2.4 3.2 14.1 14.1 0 0 1-11.8 1.4l-2-1-1.4-1.4M317.1 73.6a6.3 6.3 0 0 1-4.8 5.2 14.5 14.5 0 0 1-10.2-.1 4 4 0 0 1-3-3.4M317.1 77a6.4 6.4 0 0 1-5.2 5.3 12.5 12.5 0 0 1-11.9-1.6l-.6-.9-.3-1.1M317.1 66.8a6.1 6.1 0 0 1-4.8 5.2 13.1 13.1 0 0 1-11.3-.6M317.1 63.5a6.1 6.1 0 0 1-4.7 5.1 14.8 14.8 0 0 1-9.2 .4M317.1 60.1a6.2 6.2 0 0 1-4.8 5.1 14.2 14.2 0 0 1-6.5 .9M14.1 80.6h177.5"/>
<path d="M14.1 85.9h177.5M14.1 91.2h177.5M14.1 96.5h177.5M317.1 97.3l-.3 1.4a5.3 5.3 0 0 1-2.3 2.7M317.1 80.4a6.6 6.6 0 0 1-5.2 5.3 13.2 13.2 0 0 1-11.5-1.2 2.95 2.95 0 0 1-1.3-2.4M317.1 83.8a6.3 6.3 0 0 1-4.8 5.1 15.3 15.3 0 0 1-7.6 .8 7 7 0 0 1-5.5-3.6l-.1-.6M317.1 87.2a6.7 6.7 0 0 1-5.5 5.4 12.8 12.8 0 0 1-11.4-1.5 2.93 2.93 0 0 1-1.1-2.2M317.1 90.6a6.5 6.5 0 0 1-4.8 5.2 14.8 14.8 0 0 1-10.2-.1 4.2 4.2 0 0 1-3-3.5M317.1 94a6.5 6.5 0 0 1-5.2 5.2 12.4 12.4 0 0 1-11.9-1.6l-.6-.8-.3-1.2M14.1 101.8h177.5M14.1 107.1h177.5M14.1 112.4h177.5"/>
<path d="M14.1 117.8h177.5M292.7 117.4a1.07 1.07 0 0 1 1.9-.1 1.07 1.07 0 0 1-.9 1.6 .91 .91 0 0 1-1.2-.3 .91 .91 0 0 1 .2-1.2zM294.7 117.3a1.4 1.4 0 0 1-.5 1.6 1.4 1.4 0 0 1-1.8-.2M296.4 114l2.1 1.2M298.1 118.3l.2 .1M298.1 118h.2M303.2 116.9l.7 .4M14.1 123.1h177.5M14.1 128.4h177.5M14.1 133.7h177.5M14.1 139h177.5M291.6 122.8l-.2 .1"/>
<path d="M293 122.8l.7 .4v14.7M293.4 140l-2 10.2M302 138.4l-.7 3.3M304.3 132.1l-1.2 6M312.3 138.6l1.1 .6M14.1 144.3h177.5M14.1 154.9h177.5M291.7 151.9l1.1 .6M295.1 140.3l-.7 3.3M302.1 155.5l.3 .2M303.1 145.4l1 .6M311.2 146.1l.3 .1"/>
<path d="M14.1 160.3h177.5M14.1 165.6h177.5M14.1 170.9h177.5M14.1 176.2h177.5M283.8 168.1l-13.5 67.5M287 172.1l-12.4 62.3M288.6 172.9l-12.2 61M291.4 170.9l-1.1 .6M297.3 162.2l-14.2 71.1M14.1 181.5h177.5M14.1 186.9h177.5M14.1 192.2h177.5"/>
<path d="M14.1 202.8h177.5M14.1 208.1h177.5M14.1 218.7h177.5M14.1 224h177.5M14.1 234.7h177.5M14.1 240h177.5M246 235.8l-.6 .1M251.1 238.5l.3 .2M251.4 238.7l1.1 .6M252 237.4l1.4 .9M253 234.9l-5.8 1.6M255.2 236a1.24 1.24 0 0 0-1.5 .9"/>
<path d="M260.2 235.2l1.4 .8M261.8 238.4l.5 .3M280.7 232.7l1.1 .6M14.1 245.3h177.5M14.1 250.6h177.5M14.1 255.9h177.5M253.9 240.5h-.6M254.2 259l-.8 .2M256.3 246.8l-.7 .1M14.1 261.2h177.5M14.1 271.9h177.5M247.5 271l-.7 .4"/>
<path d="M253.1 261.8l-.6 .3"/>
</g>
<g fill="#000">
<circle cx="300.6" cy="37" r=".18"/>
<circle cx="280.8" cy="48.4" r=".18"/>
<circle cx="309.6" cy="138.3" r=".18"/>
<circle cx="310.5" cy="136.7" r=".18"/>
<circle cx="270.3" cy="233.6" r=".18"/>
</g>
<path d="M201.7 22.1h149" fill="none" stroke="#000" stroke-width=".63"/>
<g fill="none" stroke="#000" stroke-width=".71">
<path d="M10.1 9.9h400v277.1h-400zM70.1 6.5v3.4M140.1 6.5v3.4M207.2 5h5.8l-2.9 4.9zM210.1 0v9.9M280.1 6.5v3.4M350.1 6.5v3.4M6.7 74.2h3.4M410.1 74.2h3.5M.1 148.5h10M5.1 145.6l5 2.9-5 2.9zM410.1 148.5h10"/>
<path d="M410.1 148.5l5-2.9v5.8zM6.7 222.7h3.4M410.1 222.7h3.5M70.1 287v3.4M140.1 287v3.4M210.1 287v10M210.1 287l2.9 5h-5.8zM280.1 287v3.4M350.1 287v3.4"/>
</g>
<path d="M270.1 257h140v30h-140zM303.2 257v16M350.1 257v30M390.1 257v12M270.1 265h33.1M270.1 273h80M350.1 277h60M350.1 269h60M350.1 263h60M370.1 277v10M390.1 277v10" fill="none" stroke="#000" stroke-width=".51"/>
<text font-size="11" x="201.8" y="20.5">ENSAMBLAJE PEDAL EMBRAGUE</text>
<text font-size="7.9" x="244.1" y="30.5">PED-AUT-06-EMB02</text>
<g font-size="4.7">
<text x="304.6" y="261.2">Plano ensamblaje</text>
<text x="304.6" y="266.6">pedales v6 embrague</text>
<text x="304.6" y="272">v2</text>
</g>
<g font-size="4.2">
<text x="34" y="9.6">6</text>
<text x="104" y="9.6">5</text>
<text x="174" y="9.6">4</text>
<text x="244" y="9.6">3</text>
<text x="314" y="9.6">2</text>
<text x="384" y="9.6">1</text>
<text x="6.8" y="38.7">D</text>
<text x="410.6" y="38.7">D</text>
<text x="325.1" y="60.2">Muelle ID Ref: 666</text>
<text x="7" y="112.9">C</text>
<text x="410.8" y="112.9">C</text>
<text x="7" y="187.1">B</text>
<text x="410.8" y="187.1">B</text>
<text x="7" y="261.4">A</text>
<text x="410.8" y="261.4">A</text>
<text x="34" y="290.4">6</text>
<text x="104" y="290.4">5</text>
<text x="174" y="290.4">4</text>
<text x="244" y="290.4">3</text>
<text x="314" y="290.4">2</text>
<text x="384" y="290.4">1</text>
</g>
<g font-size="3.9">
<text x="15.1" y="26">ITEM</text>
<text x="25" y="26.1">QTY</text>
<text x="48" y="26">PART NUMBER</text>
<text x="114.9" y="26.1">DESCRIPTION</text>
<text x="164.7" y="26.1">STOCK NUMBER</text>
<text x="18.1" y="31.4">1</text>
<text x="27.3" y="31.4">1</text>
<text x="33.3" y="31.5">Arandela de goma M8</text>
<text x="88.3" y="31.5">Arandela de goma M8</text>
<text x="164.7" y="31.4">782</text>
<text x="18.1" y="36.7">2</text>
<text x="27.3" y="36.7">2</text>
<text x="33.3" y="36.7">Cojinete IGUS Clase G</text>
<text x="88.3" y="36.7">Cojinete IGUS Clase G GFM-0810-04</text>
<text x="164.7" y="36.7">663</text>
<text x="18.1" y="47.3">3</text>
<text x="27.3" y="47.3">2</text>
<text x="33.3" y="42.1">GFM-0810-04</text>
<text x="33.3" y="47.4">Cojinete IGUS Clase G</text>
<text x="88.3" y="47.5">Cojinete IGUS De=10/Di=8/L=6.</text>
<text x="164.7" y="47.3">664</text>
<text x="33.3" y="52.7">GFM-081014-06</text>
<text x="18.1" y="58">4</text>
<text x="27.3" y="58">2</text>
<text x="33.3" y="58">DIN 125 - A 3,2</text>
<text x="88.3" y="58">Washer</text>
<text x="18.1" y="63.2">5</text>
<text x="27.3" y="63.2">5</text>
<text x="33.3" y="63.2">DIN 125 - A 6,4</text>
<text x="88.3" y="63.3">Washer</text>
<text x="18.1" y="68.6">6</text>
<text x="27.3" y="68.5">1</text>
<text x="33.3" y="68.6">DIN 125 - A 8,4</text>
<text x="88.3" y="68.7">Washer</text>
<text x="18.1" y="73.9">7</text>
<text x="27.3" y="73.9">2</text>
<text x="33.3" y="73.9">DIN 127 - A 3</text>
<text x="88.3" y="74">Spring Washer</text>
<text x="18.1" y="79.2">8</text>
<text x="27.3" y="79.2">4</text>
<text x="33.3" y="79.2">DIN 471 - 3 x 0,4</text>
<text x="88.3" y="79.2">Spring Retaining Ring</text>
<text x="17.1" y="89.8">10</text>
<text x="18.1" y="84.5">9</text>
<text x="27.3" y="84.5">4</text>
<text x="27.3" y="89.8">2</text>
<text x="33.3" y="84.5">DIN 471 - 8x0,8</text>
<text x="33.3" y="89.8">DIN 9021 - 8,4</text>
<text x="88.3" y="84.6">Retaining rings for shaft</text>
<text x="88.3" y="89.9">Washer</text>
<text x="17.1" y="95.1">11</text>
<text x="27.3" y="95.1">1</text>
<text x="33.3" y="95.2">DIN 912 - M3 x 25</text>
<text x="88.3" y="95.2">Cylinder Head Cap Screw</text>
<text x="17.1" y="100.5">12</text>
<text x="27.3" y="100.5">3</text>
<text x="33.3" y="100.5">DIN 912 - M3 x 6</text>
<text x="88.3" y="100.5">Cylinder Head Cap Screw</text>
<text x="17.1" y="105.7">13</text>
<text x="27.3" y="105.7">2</text>
<text x="33.3" y="105.7">DIN 912 - M3 x 8</text>
<text x="88.3" y="105.8">Cylinder Head Cap Screw</text>
<text x="17.1" y="111.1">14</text>
<text x="27.3" y="111.1">2</text>
<text x="33.3" y="111.1">DIN 912 - M6 x 16</text>
<text x="88.3" y="111.2">Cylinder Head Cap Screw</text>
<text x="17.1" y="116.4">15</text>
<text x="27.3" y="116.4">1</text>
<text x="33.3" y="116.4">DIN 933 - M6 x 30</text>
<text x="88.3" y="116.5">Hex-Head Bolt</text>
<text x="17.1" y="121.7">16</text>
<text x="27.3" y="121.7">3</text>
<text x="33.3" y="121.7">DIN 934 - M6</text>
<text x="88.3" y="121.7">Hex Nut</text>
<text x="17.1" y="127">17</text>
<text x="27.3" y="127">3</text>
<text x="33.3" y="127">DIN 934 - M8</text>
<text x="88.3" y="127">Hex Nut</text>
<text x="17.1" y="132.3">18</text>
<text x="17.1" y="137.7">19</text>
<text x="27.3" y="132.3">1</text>
<text x="27.3" y="137.7">3</text>
<text x="33.3" y="132.3">DIN 985 - M3</text>
<text x="33.3" y="137.7">DIN 985 - M6</text>
<text x="88.3" y="132.3">Hex Nut</text>
<text x="88.3" y="137.7">Hex Nut</text>
<text x="17.1" y="143">20</text>
<text x="27.3" y="143">1</text>
<text x="33.3" y="143">DIN 985 - M8</text>
<text x="88.3" y="143">Hex Nut</text>
<text x="17.1" y="148.3">21</text>
<text x="27.3" y="148.3">1</text>
<text x="33.3" y="148.3">ET-DCM1618FE-057900</text>
<text x="88.3" y="148.4">Motor vibración feedback</text>
<text x="164.7" y="148.3">633</text>
<text x="88.3" y="153.7">ET-DCM1618FE-057900</text>
<text x="17.1" y="158.9">22</text>
<text x="27.3" y="158.9">2</text>
<text x="33.3" y="158.9">IGUS GTM_0815_005</text>
<text x="88.3" y="159">Arandela de ajuste M8 e=0.5</text>
<text x="164.7" y="158.9">2559</text>
<text x="17.1" y="164.2">23</text>
<text x="27.3" y="164.2">1</text>
<text x="33.3" y="164.2">P-BTC-05-APOT01</text>
<text x="88.3" y="164.3">Brazo potenciometro pedales 6. Chapa 6 mm</text>
<text x="164.7" y="164.2">2551</text>
<text x="17.1" y="169.5">24</text>
<text x="27.3" y="169.5">1</text>
<text x="33.3" y="169.5">P-BTC-05-CMPF002</text>
<text x="88.3" y="169.6">Caja motor feedback. Chapa 1 mm</text>
<text x="164.7" y="169.5">1212</text>
<text x="17.1" y="174.8">25</text>
<text x="27.3" y="174.8">1</text>
<text x="33.3" y="174.8">P-BTC-05-CSP01</text>
<text x="88.3" y="174.9">Chapa soporte potenciometro. e=2mm</text>
<text x="164.7" y="174.8">2550</text>
<text x="17.1" y="180.1">26</text>
<text x="17.1" y="185.5">27</text>
<text x="27.3" y="180.1">1</text>
<text x="27.3" y="185.5">1</text>
<text x="33.3" y="180.1">P-BTC-05-EJEPOTA01</text>
<text x="33.3" y="185.5">P-BTC-05-EJEPOTB01</text>
<text x="88.3" y="180.2">Eje A para mecanismo potenciometro pedales</text>
<text x="88.3" y="185.5">Eje B para mecanismo potenciometro pedales</text>
<text x="164.7" y="180.1">2554</text>
<text x="164.7" y="185.5">2555</text>
<text x="17.1" y="190.8">28</text>
<text x="27.3" y="190.8">1</text>
<text x="33.3" y="190.8">P-BTC-05-EMP01</text>
<text x="88.3" y="190.8">Manivela potenciometro pedales 6. e=2mm</text>
<text x="164.7" y="190.8">2552</text>
<text x="17.1" y="196.1">29</text>
<text x="27.3" y="196.1">1</text>
<text x="33.3" y="196.1">P-BTC-05-MANA01</text>
<text x="88.3" y="196.2">Chapa para extremo del pedal union</text>
<text x="164.7" y="196.1">2553</text>
<text x="88.3" y="201.5">potenciometro. e=2 mm</text>
<text x="17.1" y="206.7">30</text>
<text x="27.3" y="206.7">1</text>
<text x="33.3" y="206.7">P-BTC-V002-CAZOL001</text>
<text x="88.3" y="206.8">Cazoleta reposa muelle inferior</text>
<text x="164.7" y="206.7">893</text>
<text x="17.1" y="212">31</text>
<text x="27.3" y="212">1</text>
<text x="33.3" y="212">P-BTC-V002-EJE001</text>
<text x="88.3" y="212.1">Varilla roscada M8 calidad 8.8 longitud</text>
<text x="164.7" y="212">1333</text>
<text x="88.3" y="217.4">238mm</text>
<text x="17.1" y="222.7">32</text>
<text x="17.1" y="228">33</text>
<text x="27.3" y="222.6">1</text>
<text x="27.3" y="228">1</text>
<text x="33.3" y="222.7">P-BTC-V003-CAZOLA001</text>
<text x="33.3" y="228">P-BTC-V004-MUELLEG001</text>
<text x="88.3" y="222.8">Cazoleta reposa muelle superior</text>
<text x="164.7" y="222.7">894</text>
<text x="164.7" y="228">666</text>
<text x="88.3" y="228">M. compresión 124.00x36.00x4.00 Zinc 8</text>
<text x="88.3" y="233.4">espiras</text>
<text x="17.1" y="238.6">34</text>
<text x="27.3" y="238.6">1</text>
<text x="33.3" y="238.6">P-EBTC-05-APE001</text>
<text x="88.3" y="238.7">Atornillamiento Pedal Embrague</text>
<text x="17.1" y="243.9">35</text>
<text x="27.3" y="243.9">1</text>
<text x="33.3" y="243.9">PED-AUT-06-EJEM01</text>
<text x="88.3" y="244">Eje de la rotula de los pedales v6</text>
<text x="164.7" y="243.9">2558</text>
<text x="17.1" y="249.2">36</text>
<text x="27.3" y="249.2">1</text>
<text x="33.3" y="249.2">PED-AUT-06-EJER01</text>
<text x="88.3" y="249.3">Eje rotación pedales v6</text>
<text x="164.7" y="249.2">2557</text>
<text x="17.1" y="254.6">37</text>
<text x="27.3" y="254.6">1</text>
<text x="33.3" y="254.6">PED-AUT-06-ESP01</text>
<text x="88.3" y="254.6">Soporte de los Pedales v6</text>
<text x="164.7" y="254.6">2556</text>
<text x="17.1" y="259.8">38</text>
<text x="27.3" y="259.8">1</text>
<text x="33.3" y="259.9">Pinza diamtero 12-13 mm.</text>
<text x="88.3" y="259.9">Escobero 12-13</text>
<text x="164.7" y="259.8">729</text>
<text x="17.1" y="265.2">39</text>
<text x="27.3" y="265.2">1</text>
<text x="33.3" y="265.2">Potenciometro TE</text>
<text x="88.3" y="265.2">Potenciometro</text>
<text x="164.7" y="265.2">1403</text>
<text x="17.1" y="275.8">40</text>
<text x="27.3" y="275.8">1</text>
<text x="33.3" y="270.5">CONNECTIVITY CITEC</text>
<text x="33.3" y="275.8">ZNT PHSA8</text>
<text x="88.3" y="275.9">Rotula M8x1.25</text>
<text x="164.7" y="275.8">672</text>
</g>
<g font-size="3.2">
<text x="325.1" y="64.3">Ref: M. Compresión 124 x 36,00 x 4,00 Zin</text>
<text x="325.1" y="67.9">Diámetro exterior 36 mm</text>
<text x="325.1" y="71.6">Diámetro hilo 4 mm</text>
<text x="325.1" y="75.2">Longitud libre 124 mm</text>
<text x="325.1" y="78.9">El muelle se acomoda en una cuna, su diámetro</text>
<text x="325.1" y="82.5">interior debe ser ligeramente mayor a 26 mm.</text>
<text x="325.1" y="86.2">8 espiras</text>
<text x="325.1" y="89.8">Cuerda de piano EN 10270-1</text>
<text x="325.1" y="93.5">Extremos rectificados</text>
<text x="325.1" y="97.1">Cincado amarillo trivalente</text>
</g>
<text font-size="3.1" x="352.4" y="275.2">PED-AUT-06-EMB02-ENS01</text>
<g font-size="2.4">
<text x="271.2" y="259.7">SCALE:</text>
<text x="350.6" y="260.8">DRAWN: Sergio Torremocha</text>
<text x="391.2" y="260.6">07/10/2015</text>
<text x="350.6" y="267">CHECKED:</text>
<text x="350.6" y="271.4">DWG NO:</text>
<text x="351.6" y="279.3">REV</text>
<text x="372" y="279.4">SIZE</text>
<text x="391" y="279.6">SHEET</text>
<text x="358.7" y="284.1">1</text>
<text x="377.9" y="283.8">A3</text>
<text x="398.3" y="283.8">1 /8</text>
</g>
</svg>
